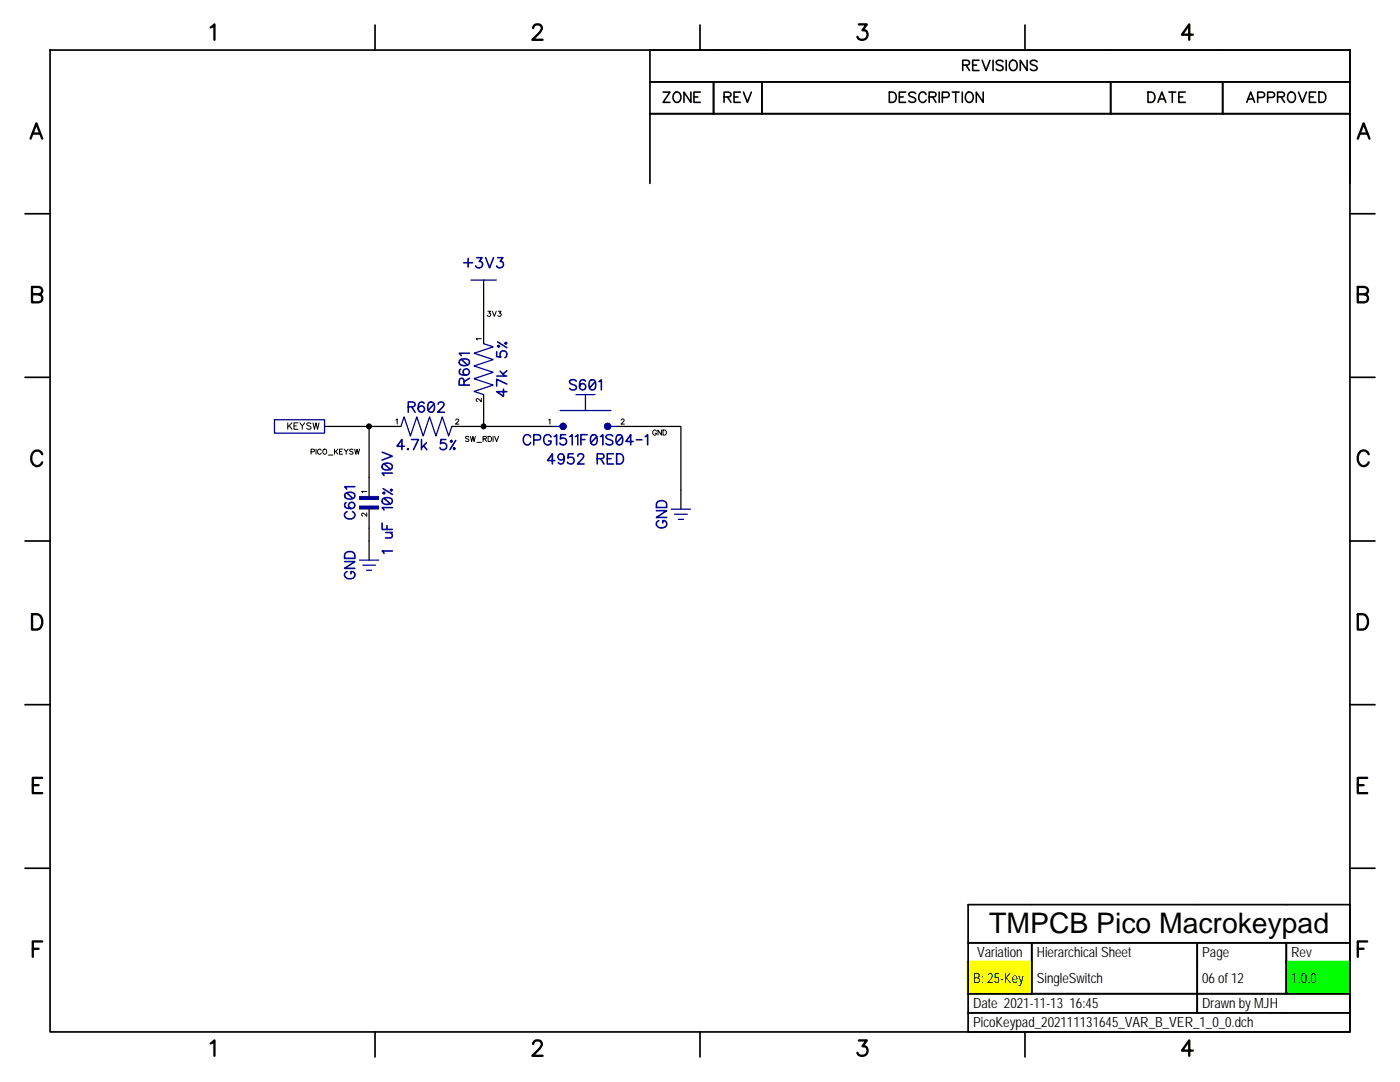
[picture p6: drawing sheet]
<svg xmlns="http://www.w3.org/2000/svg" width="279mm" height="216mm" viewBox="0 0 279 216" stroke-linecap="round" stroke-linejoin="round" font-family="sans-serif">
<path d="M0 0h279.4v215.9h-279.4z" fill-rule="evenodd" fill="#fff" stroke="#fff" stroke-width=".34"/>
<path d="M256.6 191.8h12.6v6.3h-12.6z" fill="#0f0"/>
<path d="M256.5 191.8h12.7v6.3h-12.7z" fill="none" stroke="#0f0" stroke-width=".2"/>
<g fill="none" stroke="#000" stroke-width=".2">
<path d="M97.4 62.1h.5l-.3 .4a.34 .34 0 0 1 .3 .5 .34 .34 0 0 1-.6-.1M98.3 62.1l.4 1 .3-1M99.4 62.1h.6l-.3 .4 .3 .2v.2l-.4 .2-.2-.2M62.1 90.1h.6l.1-.3-.3-.2h-.4v1M63.1 89.6v1M64.1 89.9l-.1-.2a.48 .48 0 0 0-.6 .4 .48 .48 0 0 0 .6 .5l.1-.2M64.5 89.8l.1-.1a.49 .49 0 0 1 .6 .4 .49 .49 0 0 1-.5 .5 .62 .62 0 0 1-.2-.8zM65.5 90.8h.9M66.8 89.6v1M67 90.1l.4 .5M67.4 89.6l-.6 .7M67.8 90.1h.3"/>
<path d="M68.4 89.6h-.6v1h.6M68.7 89.6l.4 .5v.5M69.5 89.6l-.4 .5M70.5 89.8l-.3-.2-.3 .1-.1 .3 .6 .2 .1 .3-.3 .1-.4-.1M70.8 89.6l.2 1 .3-1 .2 1 .3-1M93.6 87.2l-.3-.1-.4 .1v.2l.6 .3v.4h-.4l-.2-.2M93.9 87.1l.2 1 .3-1 .2 1 .3-1M95.2 88.3h.9M96.4 87.6l.6-.1v-.4h-.6v1M96.8 87.6l.3 .5M97.4 87.1h.3a.54 .54 0 0 1 .4 .5 .54 .54 0 0 1-.4 .5h-.3zM98.4 87.1v1"/>
<path d="M98.7 87.1l.4 1 .4-1M131 86a.48 .48 0 0 0-.7 .2 .48 .48 0 0 0 .3 .6h.3l.1-.2v-.2h-.3M132 85.8v1l-.7-1v1M132.3 85.8h.4a.54 .54 0 0 1 .3 .5 .54 .54 0 0 1-.3 .5h-.4z"/>
</g>
<path d="M193.1 191.8h12.6v6.3h-12.6z" fill="#ff0"/>
<path d="M193 191.8h12.7v6.3h-12.7z" fill="none" stroke="#ff0" stroke-width=".2"/>
<path d="M96.5 59.7v5.1M68.6 85.1h7.6M73.7 85.1v10.1M96.5 82.5v2.6h-2.5M96.5 85.1h10.2M127 85.1h8.9v12.7M73.7 105.4v2.5" fill="none" stroke="#000" stroke-width=".25"/>
<g fill="#000" stroke="#000" stroke-width=".2">
<circle cx="73.6" cy="85.1" r=".5"/>
<circle cx="96.5" cy="85.1" r=".5"/>
</g>
<g fill="none" stroke="#000096" stroke-width=".32">
<path d="M68.9 98.5a1.55 1.55 0 0 1 1.8 0 .66 .66 0 0 1-.3 1 1.66 1.66 0 0 1-1.5-.2zM69.2 98.3l1.2 1.2M70.8 97.1h-2l.4 .5M76.3 90.2l2 .8-2 .8M76.3 99.6a1.55 1.55 0 0 1 1.9 0 .66 .66 0 0 1-.3 1 1.75 1.75 0 0 1-1.6-.2zM76.3 92.7a1.55 1.55 0 0 1 1.9 0 .66 .66 0 0 1-.3 1 1.66 1.66 0 0 1-1.6-.2zM76.5 97.5l1.8 1.2M76.6 99.4l1.3 1.2M76.6 92.5l1.3 1.2M76.6 98.2l.2 .2-.2 .2-.1-.2zM77.9 97.8l.2-.2 .2 .2-.2 .2zM78.3 94.4h-2l.3 .5"/>
<path d="M69.1 100.3a.59 .59 0 0 0-.3 .6 .59 .59 0 0 0 .4 .5 1.17 1.17 0 0 0 1.6-.5 .63 .63 0 0 0-.6-.7 .63 .63 0 0 0-.6 .6 .63 .63 0 0 0 .5 .7M69.3 102.1a.74 .74 0 0 0-.6 .9 .74 .74 0 0 0 .9 .5 .88 .88 0 0 0 .9-.1 .88 .88 0 0 0 .2-1l-.4-.3M76.3 104.4v1.2h2M76.9 106.3h1.4M77.2 104.9v.7M77.9 106.3l.4 .4-.1 .5-1.3 .1M78.3 109.9h-2l.3 .5M78.3 101.3h-2l.3 .5"/>
</g>
<path d="M71.8 101h3.7v.6h-3.7z" fill="#000096"/>
<path d="M71.8 101h3.7v.6h-3.7z" fill="none" stroke="#000096" stroke-width=".2"/>
<path d="M71.8 99.1h3.7v.6h-3.7z" fill="#000096"/>
<path d="M71.8 99.1h3.7v.6h-3.7zM112.4 84.5v1.2M121.3 84.5v1.2" fill="none" stroke="#000096" stroke-width=".2"/>
<g fill="none" stroke="#000" stroke-width=".2">
<path d="M96.1 79.5v.7l-.8-.7-.3 .2 .1 .3 .2 .1M96.1 67.6h-1.1l.2 .2M57.4 84.4v1.3M57.7 84.9l.6 .8M58.3 84.4l-.9 .8M58.7 85h.5M59.5 84.4h-.8v1.3h.8M59.9 84.4l.4 .6v.7M60.8 84.4l-.5 .6M62.1 84.6l-.3-.2-.6 .2 .1 .3 .8 .4v.2l-.3 .2-.6-.2M62.5 84.4l.3 1.3 .3-1.3 .3 1.3 .3-1.3M73.2 98.1h-1l.2 .2"/>
<path d="M79 83.8l.3-.2v1M91 83.8l.1-.1 .3-.1 .1 .3-.6 .7h.7M109.5 83.8l.2-.2v1M124 83.8l.1-.1 .3-.1 .2 .3-.7 .7h.7M73.2 102.3v.7l-.7-.6-.3 .2v.3l.2 .1"/>
</g>
<path d="M96.5 55.9v3.8M96.5 64.8v3.8M96.5 78.7v3.8M64.8 85.1h3.8M73.7 95.2v3.9M76.2 85.1h3.8M90.2 85.1h3.8M106.7 85.1h3.8M123.2 85.1h3.8M135.9 97.8v3.8M73.7 101.6v3.8M73.7 107.9v3.9" fill="none" stroke="#000" stroke-width=".25"/>
<g fill="none" stroke="#000096" stroke-width=".25">
<path d="M94 55.9h5.1M96.5 68.6l1.9 .6-3.8 1.3 3.8 1.3-3.8 1.2 3.8 1.3-3.8 1.3 3.8 1.2-3.8 1.3 1.9 .6M114.9 78.7h3.8M116.8 78.7v3.2M54.8 83.8h10v2.6h-10zM80 85.1l.6-1.9 1.3 3.8 1.3-3.8 1.3 3.8 1.2-3.8 1.3 3.8 1.3-3.8 1.2 3.8 .7-1.9M110.5 85.1h1.3M111.8 81.9h10.1M121.9 85.1h1.3M71.8 111.8h3.8M72.4 112.8h2.5M73.2 113.8h1"/>
<path d="M134 101.6h3.8M134.6 102.6h2.6M135.4 103.6h1"/>
</g>
<g fill="none" stroke="#000096" stroke-width=".32">
<path d="M92.6 52.4h1.7M93.4 51.5v1.8M95.1 51.4h1.1l-.6 .8a.68 .68 0 0 1 .7 .9 .68 .68 0 0 1-1.2 .2l-.2-.2M96.9 51.4l.8 2 .8-2M99.3 51.4h1.1l-.6 .8a.68 .68 0 0 1 .6 .9 .68 .68 0 0 1-1.1 .2l-.2-.2M91.7 71.9a1.65 1.65 0 0 1 1.9 0 .66 .66 0 0 1-.3 1 1.66 1.66 0 0 1-1.6-.2zM91.9 73.7a.62 .62 0 0 0-.2 .8 1.55 1.55 0 0 0 1.9 0 .63 .63 0 0 0-.3-.9 .63 .63 0 0 0-.9 .5 .63 .63 0 0 0 .6 .7M92 71.7l1.3 1.2M92.6 76.8l-.1-1.1-.3-.2-.4 .1-.2 .4v.8h2.1M93.7 75.5l-1.1 .7M93.7 70.5h-2l.3 .5M99.1 70.2v1l.9 .1-.2-.7a.69 .69 0 0 1 .8-.6 .69 .69 0 0 1 .6 .8l-.2 .5-.2 .1"/>
<path d="M99.1 75h2.1M99.3 69.1l.2-.2 .2 .2-.2 .2zM99.3 68.2l1.9 1.2M99.8 74.1l1 .9M100.5 77.7v1.4l-1.4-1h2.1M100.8 68.5l.2-.2 .2 .2-.2 .2zM101.2 74l-.8 .7M101.2 76.6l-2.1-.9v1.3M115 76.1a.76 .76 0 0 0-.7-.4 .76 .76 0 0 0-.6 .5l.2 .3 .7 .3a.49 .49 0 0 1 .4 .4 .49 .49 0 0 1-.2 .5 .91 .91 0 0 1-1.1-.2M116.8 76.1a.62 .62 0 0 0-.8-.2 1.55 1.55 0 0 0 0 1.8 .63 .63 0 0 0 .9-.3 .63 .63 0 0 0-.5-.8 .63 .63 0 0 0-.7 .5M117.8 75.9a.69 .69 0 0 1 1 .3 1.77 1.77 0 0 1-.2 1.5 .66 .66 0 0 1-1-.3 1.66 1.66 0 0 1 .2-1.5zM118.8 76.2l-1.2 1.2"/>
<path d="M119.5 76.2l.5-.4v2M80.7 89h-1.5l1-1.3v2M81.3 89.6h.2l-.1 .1zM81.5 81.2h.9a.51 .51 0 0 0 .4-.6l-.4-.4h-.9v2.1M82.1 87.7h1.4l-1 2M82.1 81.2l.7 1.1M84.1 87.7v2M84.5 88.9l.7 .8M84.6 80.5a.59 .59 0 0 0-.5-.3 .59 .59 0 0 0-.5 .4 1.17 1.17 0 0 0 .5 1.7 .63 .63 0 0 0 .6-.6 .63 .63 0 0 0-.6-.7 .63 .63 0 0 0-.6 .6M85.1 88.4l-1 .9M85.6 80.3a.69 .69 0 0 1 1 .3 1.29 1.29 0 0 1-.5 1.7h-.2a1.09 1.09 0 0 1-.5-1.7zM86.6 80.6l-1.2 1.3"/>
<path d="M87.4 80.7l.2-.4a.68 .68 0 0 1 .9 .1 .64 .64 0 0 1-.2 .9l-1 1h1.4M89 87.7h-1l-.1 .9a.72 .72 0 0 1 1.1 0 .72 .72 0 0 1-.2 1 .72 .72 0 0 1-1-.3M89.9 88.1l.2-.2 .2 .2-.2 .2zM90.7 89.3l.1 .2-.1 .2-.2-.2zM91 87.9l-1.2 1.8M105.9 87.2a.75 .75 0 0 0-.9-.5 .75 .75 0 0 0-.6 .8 .86 .86 0 0 0 .3 1.1 .86 .86 0 0 0 1.1-.1l.1-.2M106.5 87.8l1.2-.1a.54 .54 0 0 0 .2-.6 .54 .54 0 0 0-.5-.4h-.9v2.1M110 87.2a.75 .75 0 0 0-.9-.5 .75 .75 0 0 0-.6 .8 .9 .9 0 0 0 .2 1 .9 .9 0 0 0 .9 .2l.4-.4v-.3h-.5M110.6 87.1l.5-.4v2.1M110.7 91.9h-1.4l.9-1.3v2M112.6 91.2a.64 .64 0 0 1-.9 .6 .64 .64 0 0 1-.2-1 .64 .64 0 0 1 1 0 1.77 1.77 0 0 1-.2 1.7 .58 .58 0 0 1-.9-.2M112.9 86.7h-1l-.1 .9a.72 .72 0 0 1 1.1 0 .72 .72 0 0 1-.1 1.1 .72 .72 0 0 1-1.1-.3"/>
<path d="M113.7 87.1l.5-.4v2.1M114.4 90.6h-1l-.1 .8 .7-.2a.69 .69 0 0 1 .6 .8 .69 .69 0 0 1-.8 .6l-.5-.2-.1-.2M114.8 87.1l.5-.4v2.1M115.3 91l.1-.3a.65 .65 0 0 1 1 0 .64 .64 0 0 1-.2 .9l-1 1h1.4M115.9 87.7h.8M117.2 86.7h-1.3v2.1M118.1 86.8a.67 .67 0 0 1 1 .3 1.29 1.29 0 0 1-.5 1.7h-.2a1.31 1.31 0 0 1-.3-2zM119.1 87.1l-1.2 1.3M119.2 91.5l1.2-.1 .1-.3v-.4l-.4-.1h-.9v2M119.8 87.1l.5-.4v2.1M119.9 91.5l.6 1.1M121.2 91.5h.7"/>
<path d="M122.3 87a.79 .79 0 0 0-1.4 .2 1.3 1.3 0 0 0 1.2 .7l.2 .6a.9 .9 0 0 1-1.4 0M122.4 90.6h-1.2v2h1.2M123.1 90.6h.6a1.08 1.08 0 0 1 .7 1 1.08 1.08 0 0 1-.7 1h-.6zM123.2 86.8a.69 .69 0 0 1 1 .3 1.29 1.29 0 0 1-.5 1.7h-.2a1.09 1.09 0 0 1-.5-1.7zM124.2 87.1l-1.2 1.3M126.4 88.1h-1.5l1-1.4v2.1M127 87.8h1.1M128.8 87.1l.4-.4v2.1M68.8 112.1h2l-2 1.3h2M68.9 110.4a1.15 1.15 0 0 1 1.9 .3v.7h-2zM69.3 114a.74 .74 0 0 0-.6 .9 .74 .74 0 0 0 .9 .6 .9 .9 0 0 0 .9-.2 .9 .9 0 0 0 .3-.9l-.3-.3-.5-.1v.5M131 101.9h2.1l-2.1 1.4h2.1"/>
<path d="M131.3 100.1a1.16 1.16 0 0 1 1.8 .5v.7h-2.1v-.7zM131.5 103.9a.74 .74 0 0 0-.5 .8 .74 .74 0 0 0 .8 .6 .9 .9 0 0 0 .9-.1 .9 .9 0 0 0 .3-1l-.2-.2-.5-.1v.5"/>
</g>
<g fill="#000096" stroke="#000096" stroke-width=".2">
<circle cx="112.4" cy="85.1" r=".62"/>
<circle cx="121.3" cy="85.1" r=".62"/>
</g>
<g fill="none" stroke="#000" stroke-width=".34">
<path d="M10 10h259.4v195.9h-259.4zM74.8 5v5M139.7 5v5M152.1 16.3v6.4M204.6 5v5M221.7 16.3v6.4M244 16.3v6.4h25.4v13.9M269.4 16.3h-139.7v20.3M129.7 22.7h139.7v-12.7h-139.7v6.3h12.7v6.4M5 42.7h5M269.4 42.7h5M5 75.3h5"/>
<path d="M269.4 75.3h5M5 107.9h5M269.4 107.9h5M5 140.6h5M269.4 140.6h5M5 173.2h5M269.4 173.2h5M193.2 198.3v3.8h12.7M193.2 198.3h76.2M205.9 198.3v-10.2h-12.7v-7.6h76.2v25.4h-76.2v-3.8h76.2M238.9 198.3v3.8h17.8M238.9 188.1v14"/>
<path d="M256.7 188.1v10.2M269.4 188.1h-76.2v10.2M74.8 205.9v5M139.7 205.9v5M204.6 205.9v5"/>
</g>
<g fill="none" stroke="#000" stroke-width=".47">
<path d="M42.1 5.5l.7-.6v3M106.4 5.6a.79 .79 0 0 1 .6-.7h.6a.76 .76 0 0 1 .4 1.1l-1.7 1.9h2M171.4 4.9h1.6l-.9 1.1a.99 .99 0 0 1 1.1 1.2 .99 .99 0 0 1-1.4 .7l-.4-.1-.3-.5M238.1 6.9h-2.2l1.4-2v3M6.1 27.7l1.2-3.1 1.1 3.1M6.5 26.6h1.5M271 27.7l1.1-3.1 1.2 3.1M271.4 26.6h1.5M6.4 57.3h1.3l.4 .1a.73 .73 0 0 1 0 1.2l-.4 .1a.81 .81 0 0 1 .8 .8 .81 .81 0 0 1-.8 .8h-1.3zM6.4 58.7h1.3M271 57.3h1.3a.76 .76 0 0 1 .7 .8l-.3 .5-.4 .1a.81 .81 0 0 1 .7 .8 .81 .81 0 0 1-.7 .8h-1.3zM271 58.7h1.3"/>
<path d="M8.4 90.6a1.12 1.12 0 0 0-1.3-.7 1.12 1.12 0 0 0-.9 1.2 1.34 1.34 0 0 0 .3 1.4 1.34 1.34 0 0 0 1.5 .3l.4-.6M273.2 90.6a1.12 1.12 0 0 0-1.3-.7 1.12 1.12 0 0 0-.9 1.2 1.43 1.43 0 0 0 1.3 1.9l.4-.2 .5-.6M6.4 122.6h1a1.64 1.64 0 0 1 1.1 1.5 1.64 1.64 0 0 1-1.1 1.5h-1zM271 122.6h1a1.64 1.64 0 0 1 1 1.5 1.64 1.64 0 0 1-1 1.5h-1zM6.5 156.7h1.2M8.4 155.2h-1.9v3.1h1.9M271 156.7h1.1M272.9 155.2h-1.9v3.1h1.9M6.5 189.3h1.2M8.4 187.9h-1.9v3M271 189.3h1.1M272.9 187.9h-1.9v3"/>
<path d="M42.1 208.2l.7-.6v3.1M106.4 208.3l.3-.5 .9-.2a.76 .76 0 0 1 .4 1.2l-1.7 1.9h2M171.4 207.6h1.6l-.9 1.2a.99 .99 0 0 1 1.1 1.1 .99 .99 0 0 1-1.4 .8l-.4-.2-.3-.4M238.1 209.6h-2.2l1.4-2v3.1"/>
</g>
<g fill="none" stroke="#000" stroke-width=".32">
<path d="M132.3 18.4h1.4l-1.4 2h1.4M134.5 18.7a.76 .76 0 0 1 .9-.3 .76 .76 0 0 1 .5 .8 .83 .83 0 0 1-.4 1.1 .83 .83 0 0 1-1.1-.4l-.1-.4zM137.9 18.4v2l-1.4-2v2M138.5 19.3h.8M139.8 18.4h-1.3v2h1.3M144.5 19.3h.9a.51 .51 0 0 0 .5-.5l-.5-.4h-.9v2M145.2 19.3l.7 1.1M146.5 19.3h.8M147.8 18.4h-1.3v2h1.3M148.4 18.4l.8 2 .7-2M177.5 18.4h.7a1.1 1.1 0 0 1 .7 1 1.1 1.1 0 0 1-.7 1h-.7zM179.5 19.3h.8"/>
<path d="M180.7 18.4h-1.2v2h1.2M182.7 18.7a.76 .76 0 0 0-.7-.4 .76 .76 0 0 0-.6 .6l.2 .3 .8 .3a.5 .5 0 0 1 .1 .8 .91 .91 0 0 1-1.1-.2M184.8 18.9a.75 .75 0 0 0-.8-.5 .75 .75 0 0 0-.6 .8 .88 .88 0 0 0 .1 .9 .88 .88 0 0 0 1 .2l.3-.4M185.4 19.3h1.2l.2-.3-.1-.4-.4-.2h-.9v2M186.1 19.3l.7 1.1M187.4 18.4v2M188.1 19.5h.8a.54 .54 0 0 0 .5-.6 .54 .54 0 0 0-.5-.5h-.8v2M190.1 18.4h1.3M190.7 18.4v2M192 18.4v2M192.1 13l1.2-.1 .2-.3-.1-.4-.4-.2h-.9v2.1M192.8 13l.7 1.1"/>
<path d="M192.9 18.7a.75 .75 0 0 1 .8-.3 .75 .75 0 0 1 .5 .8 .83 .83 0 0 1-.4 1.1 .83 .83 0 0 1-1.1-.5v-.8zM194.1 13h.8M195.4 12h-1.3v2.1h1.3M196 12l.8 2.1 .8-2.1M196.2 18.4v2l-1.4-2v2M198.2 12v2.1M200.2 12.3a.76 .76 0 0 0-.8-.3 .76 .76 0 0 0-.6 .5l.2 .3 .8 .3a.49 .49 0 0 1 .4 .4 .49 .49 0 0 1-.2 .5 .91 .91 0 0 1-1.2-.2M200.8 12v2.1M201.6 12.3l.2-.2a.94 .94 0 0 1 1.1 .4 .94 .94 0 0 1 0 1.1 .78 .78 0 0 1-1 .5 .78 .78 0 0 1-.5-1zM205 12v2.1l-1.4-2.1v2.1M207 12.3a.76 .76 0 0 0-.8-.3 .76 .76 0 0 0-.6 .5l.2 .3 .8 .3a.5 .5 0 0 1 .2 .9 .91 .91 0 0 1-1.2-.2M229.1 18.4h.7a1.09 1.09 0 0 1 .7 1 1.09 1.09 0 0 1-.7 1h-.7z"/>
<path d="M231.4 19.7h1M233.3 18.4h1.4M234 18.4v2M235.3 19.3h.8M236.5 18.4h-1.2v2h1.2M249.1 19.7h1M251 19.5h.9a.54 .54 0 0 0 .5-.6 .54 .54 0 0 0-.5-.5h-.9v2M253 19.5h.9a.54 .54 0 0 0 .5-.6 .54 .54 0 0 0-.5-.5h-.9v2M255 19.3h.9a.51 .51 0 0 0 .4-.5l-.4-.4h-.9v2M255.7 19.3l.6 1.1M257.2 18.7a.76 .76 0 0 1 .8-.3 .76 .76 0 0 1 .5 .8 .83 .83 0 0 1-.4 1.1 .83 .83 0 0 1-1.1-.4l-.1-.4zM259.1 18.4l.8 2 .8-2"/>
<path d="M261.3 19.3h.8M262.6 18.4h-1.3v2h1.3M263.2 18.4h.7a1.1 1.1 0 0 1 .7 1 1.1 1.1 0 0 1-.7 1h-.7zM231.1 20.4l.8-2 .8 2M248.8 20.4l.8-2 .8 2"/>
</g>
<text font-size="5.7" x="197.4" y="186.3">TMPCB Pico Macrokeypad</text>
<g font-size="2.8">
<text x="195" y="191">Variation</text>
<text x="206.9" y="191">Hierarchical Sheet</text>
<text x="239.9" y="191">Page</text>
<text x="257.7" y="191">Rev</text>
<text x="194.2" y="196.1">B: 25-Key</text>
<text x="206.9" y="196.1">SingleSwitch</text>
<text x="239.9" y="196.1">06 of 12</text>
<text x="257.7" y="196.1">1.0.0</text>
<text x="194.2" y="201.2">Date 2021-11-13 16:45</text>
<text x="239.9" y="201.2">Drawn by MJH</text>
<text x="194.2" y="205">PicoKeypad_202111131645_VAR_B_VER_1_0_0.dch</text>
</g>
</svg>
